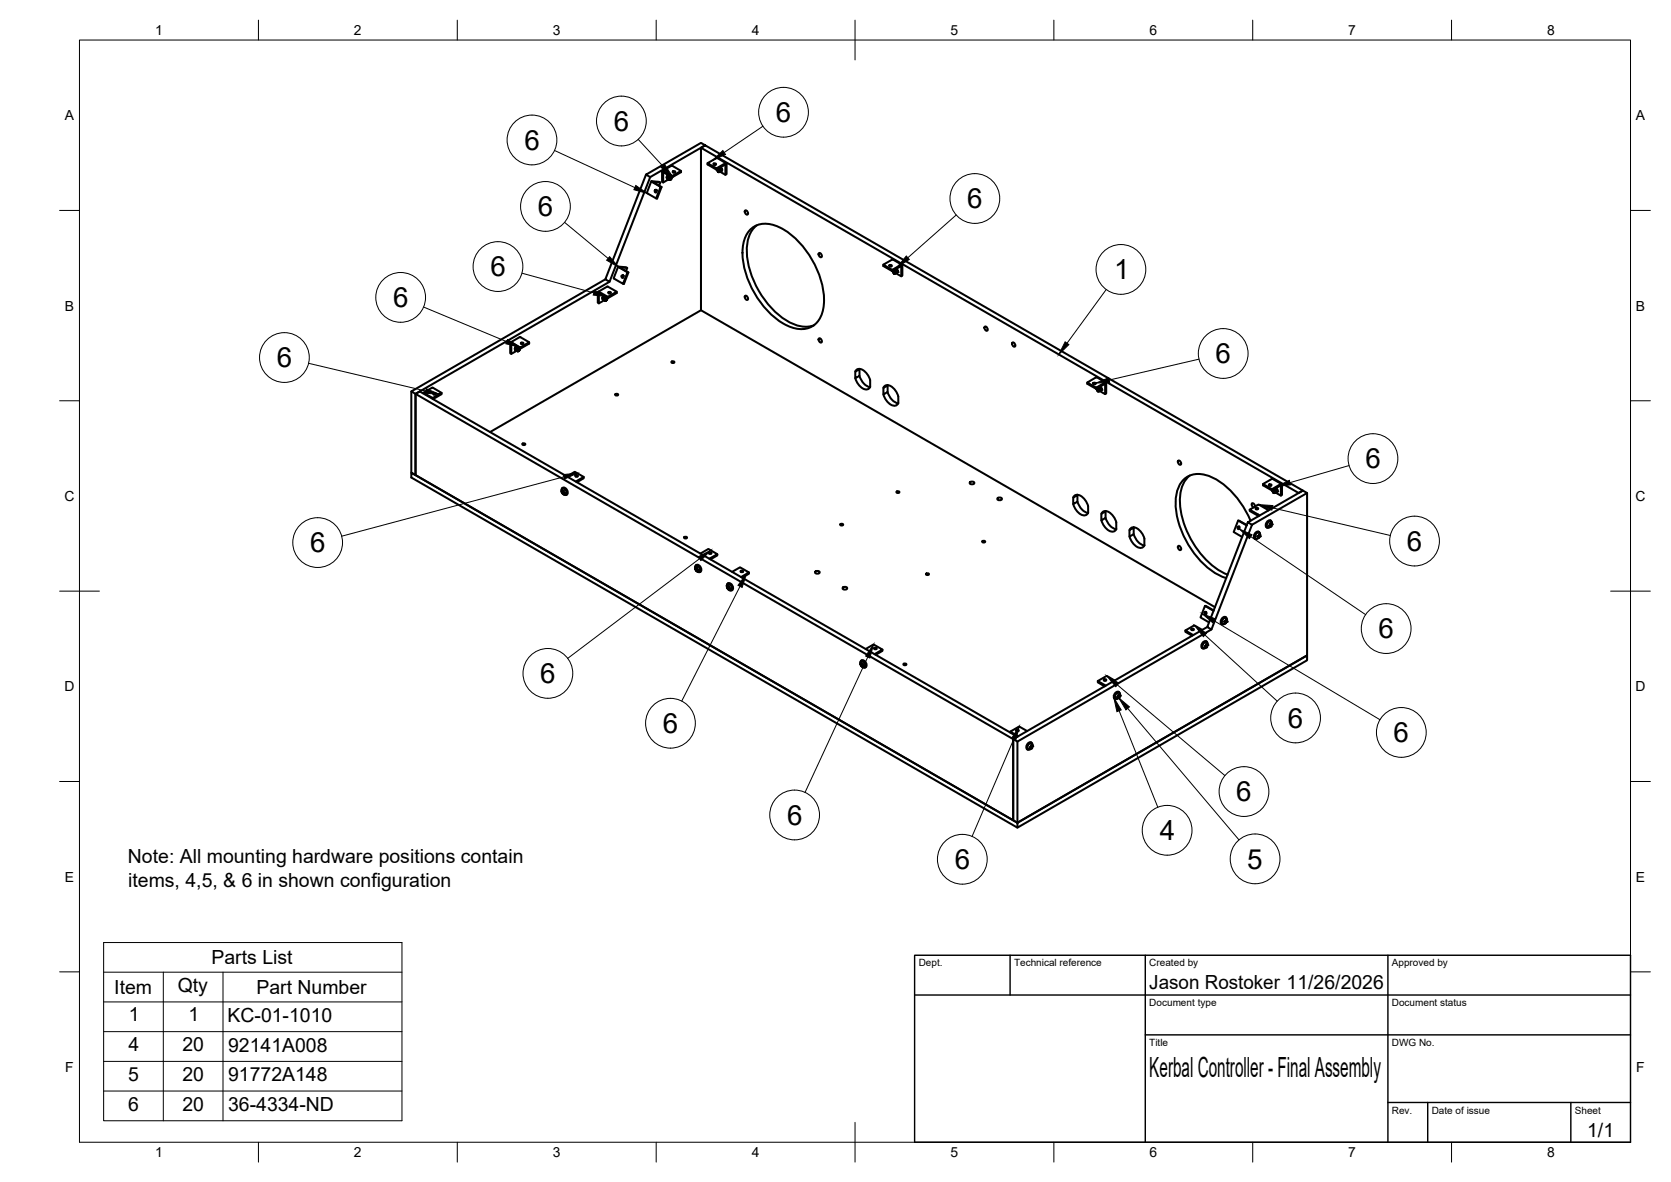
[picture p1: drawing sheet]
<svg xmlns="http://www.w3.org/2000/svg" width="420mm" height="297mm" viewBox="0 0 420 297" stroke-linecap="round" stroke-linejoin="round" font-family="sans-serif">
<!-- layer: Visible -->
<g fill="none" stroke="#000" stroke-width=".51">
<path d="M176.3 37.1l1-.6 150.3 86.8-1.1 .6zM176.3 37.1v40.9l129.2 74.6M162.4 43.9l13.9-8 1 .6-13.8 8-1.1-.6-10.2 26.3 1.1 .6 10.2-26.3M163.8 45.6l-1.2 2.9M164.9 47.8h.1M165 47.8h.1M165 47.7l-.2 .3 .2 .3M165 47.8v.1M165.7 46.6l.3-.7-1.8-.2 2.1 1.3-1.1 2.9h-.2M166 45.9l-.2-.2-2-.2 2.3 1.5-1.1 2.9-2.3-1.5M166.1 47h.2M166.5 43.2v2.5l.3 .2v-2.4"/>
<path d="M166.6 43l2.4-1.4 2.2 1.4-2.2 1.2-2.2-1.2h-.3v.2M166.8 43.5l.2-.1 2 1.2v-.4M167.7 44.3v.2M167.7 44.9h.1M167.8 44.2l-.2 .4M167.9 44.9v.1M168 44.3l-.2 .2M168.1 44.4l-.1 .2M168.1 44.1l-.4 .4v.4M168.1 44.1h.1M168.2 44.1h-.2l-.3 .4 .1 .4M168.2 44.4l-.1 .3"/>
<path d="M168.3 44.2l-.5 .3 .1 .4M168.3 44.2h.1M168.3 45.2h.1M168.3 44.2h-.2l-.3 .3 .2 .5M168.4 44.5l-.2 .3M168.4 44.2l-.4 .4v.4M168.4 44.2h.1M168.5 44.3h-.3l-.2 .2-.1 .4 .2 .2-1.3 .8M168.6 44.3l-.5 .2 .1 .6M168.6 44.3h.1M168.6 45.2h-.3M168.6 44.6l-.2 .4"/>
<path d="M168.6 45.2h.1M168.6 44.4l-.2-.1-.3 .3 .2 .6M168.6 45.1h.1M168.6 45.1l-.3 .1M168.7 44.4l-.4 .3v.5M168.8 44.5l-.2-.1-.3 .2-.1 .3 .1 .3M168.8 45l-.2 .1M168.8 44.9v.1M168.8 44.9h.1M168.8 44.9l-.1-.3-.2 .3 .1 .2M168.9 44.8l-.1-.3-.3 .1-.1 .5h.2M169.2 43.1l.4-.1 .2 .2-.4 .2-.3-.2z"/>
<path d="M169.3 43.4h.4M171.2 43v.3l-2.3 1.3M177.9 41v.3l2.2 1.3 2.3-1.2v2.5l.3-.1-.1-2.7-.3-.1-2.2 1.3-2.2-1.3 2.3-1.3 2.4 1.3M179.5 41.1h.3l.3 .2-.5 .1-.2-.1zM179.5 41.4h.4M180.1 42.3l.2 .4M180.3 42.8l.2-.2 .3 .2 .1 .4-.3 .1M180.3 42.8h.1M180.3 42.7l.3-.2 .3 .2 .1 .4-.2 .1M180.4 42.5l.5 .1v.6M180.5 42.4l.5 .2 .1 .2-.1 .3M180.5 43.2l-.2-.4 .2-.2 .2 .3v.3"/>
<path d="M180.5 43.2h.1M180.5 43.2h.2M180.6 43.2v.1M180.6 42.4h.1M180.6 42.4l.4 .2 .1 .5M180.6 42.6l.3 .4M180.7 42.4l.2-.1 .3 .2 .1 .5-.2 .1M180.7 42.3h.1M180.7 43.2h.1M180.7 42.3l.6 .3-.1 .4M180.8 42.3l.2-.1 .3 .2 .1 .3-.1 .3M180.8 42.6l.2 .3"/>
<path d="M180.8 42.2h.1M180.9 42.2l.4 .2 .1 .6M180.9 42.2l.5 .1 .2 .3-.1 .3M181 42.1l.4 .1 .2 .5M181 42.5l.1 .3M181 42.1v.1M181 43.1l1.4 .8M181.1 43.1h.1M181.1 42.5l.2 .2M181.2 43h.1M181.3 42.4l.1 .2M181.4 43h.1"/>
<path d="M181.5 42.9h.1M187.3 52.9h.4l.2 .2 .1 .8h-.3l-.2-.2zM188.5 57.8a5.9 5.9 0 0 1 7.2-.8 21.9 21.9 0 0 1 11.4 19.8 5.7 5.7 0 0 1-6.4 5.9 15.7 15.7 0 0 1-9.8-7.2 20.9 20.9 0 0 1-4.1-13.4 7.4 7.4 0 0 1 1.7-4.3zM190.3 56.6a8.6 8.6 0 0 0-2.4 8.1 22.6 22.6 0 0 0 10.8 16.4 7.2 7.2 0 0 0 6 .6M150.4 73.3l2.4-1.3 2.3 1.3-2.3 1.3-2.2-1.3M150.6 73.8l.2-.1 2 1.2v-.3M150.7 73.3h-.2l-.2 .2v2.6l.3 .1v-2.4M151.6 74.6l-.1 .2M151.6 74.6l-.1 .4M151.7 75.3l-.1-.4 .4-.4 .1 .1h-.2l-.3 .3 .2 .5M151.7 75.3h.1M151.8 74.6l-.2 .3"/>
<path d="M151.8 75.4h.1M151.9 74.4l-.4 .3 .1 .6M151.9 74.7l-.1 .3M151.9 74.4l.1 .1M152 75.5h.1M152 74.5h-.2l-.3 .2 .2 .6M152.1 74.8l-.2 .3M152.1 75.6h.1M152.2 74.9l-.1 .2M152.2 70.2l-48.8 28.2 151.4 87.3v20.4l1 .7M152.2 74.6l-.4 .4v.4M152.2 74.6h.1"/>
<path d="M152.3 74.7h-.3l-.2 .3 .1 .4-1.3 .8M152.4 74.7l-.5 .3 .1 .5M152.4 74.7h.1M152.4 74.9l-.2 .5M152.4 75.5l-.2 .1M152.4 74.7h-.2l-.3 .3 .2 .5M152.5 75.5h-.1M152.5 75.5l-.4 .1M152.5 74.8l-.4 .3v.5M152.5 74.8h.1M152.6 74.9l-.2-.2-.3 .3v.6M152.6 75.3l-.1 .2"/>
<path d="M152.6 75.3v.1M152.6 75.3h.1M152.6 75.3l-.1-.4-.2 .3 .2 .3M152.7 75.1l-.1-.2-.3 .1-.1 .4 .2 .1M153 73.4h.4l.2 .2-.4 .1-.3-.1zM153.1 73.7h.4M153.3 70.8l-48.8 28.2v20.4l-1.1-.6v-20.4M155.1 73.3v.3l-2.4 1.4M155.4 67l-1.1 2.9 .2 .1M155.6 67.2l2.2 1.2-1.1 2.9-2.2-1.2M155.6 67.2l-.2-.2 2 .2 .3 .1M155.9 67.2l1.8 .1-.3 .8"/>
<path d="M155.9 67.2l2.1 1.3-1.1 2.8h-.2M156.6 69.2l.1 .1M156.7 69.3h.1M156.7 69.2l-.2 .3 .1 .3M157.8 68.4l.2 .1M176.3 78l-53.1 30.6M187.3 74.4l.4-.1 .2 .2 .1 .8h-.3l-.2-.2zM205.9 63.6h.3l.3 .2 .1 .8h-.4l-.2-.2zM222.1 66.5v.4l2.2 1.2 2.1-1.2 .2 .1M223.7 66.6h.3l.3 .2-.5 .2-.2-.2zM223.7 66.9h.4M224.3 67.8v.3l.2 .1 .2-.2 .3 .1 .2 .4-.2 .2"/>
<path d="M224.5 68.3l.2-.2 .3 .3v.4l-.2-.1M224.5 68.3h.1M224.6 68l.4 .1 .2 .3-.1 .3M224.7 68l.5 .1 .1 .3-.1 .3M224.7 68.7l-.2-.3 .2-.2 .2 .2v.3M224.7 68.7h.1M224.7 68.7h.2M224.8 67.9l.4 .2 .1 .5M224.8 68.2l.3 .3M224.9 67.9l.2-.1 .3 .2 .1 .5-.2 .1M224.9 68.7h.1M224.9 67.8l.5 .3v.5"/>
<path d="M224.9 67.8h.1M225 67.8l.2-.1 .3 .3 .1 .3-.1 .2M225 68.1l.2 .3M225.1 67.7l.4 .2 .1 .6M225.1 67.7l-.1 .1M225.1 67.7l.6 .2v.5M225.2 67.7l.4 .1 .2 .4M225.2 68.1l.1 .2M225.2 68.7l1.4 .7M225.3 68.6v.1M225.3 68l.2 .2M225.5 67.9l.1 .2"/>
<path d="M225.6 68.5h.1M226.8 66.5l-2.4-1.3-2.3 1.3 2.2 1.3 2.2-1.2h.3l.1 2.7-.3 .1v-2.4M104.5 99l1-.6 150.3 86.7-1 .6v20.4l-150.3-86.7zM106.6 98.8h-.3M108.9 97.5l2.1 1.2-2.2 1.3-2.2-1.2M108.9 97.5l-.3-.1-2.2 1.3M109 98.8h.4l.2 .2-.4 .2-.3-.2zM109.1 99.1h.4M111 98.7v.3l-2.1 1.3M128.6 86.5l.2-.1 2 1.2v-.3M129.6 87.4l-.1 .1M129.6 87.9v.1"/>
<path d="M129.6 87.3l-.1 .4M129.8 87.3l-.2 .3M129.9 87.4l-.1 .3M129.9 87.2l-.4 .2 .1 .5M130 88.2h.1M130 87.2l-.4 .1-.1 .5 .1 .2M130 87.5l-.1 .3M130.1 87.2l-.5 .3 .1 .5M130.1 87.3l-.1-.1-.3 .3-.1 .3 .2 .3M130.2 87.6l-.2 .2M130.2 87.3l-.4 .4 .1 .4M130.2 87.3h.1"/>
<path d="M130.3 87.4l-.3-.1-.2 .3v.4l.1 .1-1.3 .8M130.3 87.4l-.4 .3 .1 .5M130.3 87.4h.1M130.4 87.6l-.2 .5M130.4 88.2l-.2 .1M130.4 87.4h-.2l-.3 .3 .2 .5M130.5 88.2h-.1M130.5 88.2l-.3 .1M130.5 87.5l-.5 .3 .2 .5M130.5 87.5h.1M130.6 87.6l-.2-.1-.2 .2-.2 .3 .2 .3M130.6 88l-.1 .2"/>
<path d="M130.6 88v.1M130.6 88h.1M130.6 88l-.1-.3-.2 .2 .1 .3M130.6 84.7l-2.2 1.3M130.7 84.7l2.4 1.3-2.3 1.3-2.1-1.2h-.3l-.1 2.7 .3 .1v-2.4M130.7 87.7l-.2-.1-.2 .2-.1 .3 .2 .1M130.7 87.7v.1M131 86.1h.4l.2 .2-.4 .2-.3-.2zM131.1 86.4h.4M133.1 86v.3l-2.4 1.4M154.7 99.1l.5-.1 .2 .2-.4 .2zM168.8 91l.5-.2 .3 .3-.5 .1z"/>
<path d="M205.9 85.1h.3l.3 .2 .1 .7h-.4l-.2-.1zM215 93.4a1.34 1.34 0 0 1 2.3-.2l.8 .8a3.9 3.9 0 0 1 .7 3.2M215 95a3.7 3.7 0 0 0 2.9 2.9l.7-.3 .2-.4M215.1 93.4l1-.6v1.7l-1 .5zM216.1 94.4a3.8 3.8 0 0 0 2.7 2.9M216.1 92.7v.1M222.1 97.5a1.34 1.34 0 0 1 2.3-.2l.7 .8a3.8 3.8 0 0 1 .7 3.3 3.8 3.8 0 0 1-2.6-2.9M222.1 99.1a3.7 3.7 0 0 0 2.8 2.9l.7-.3 .3-.4M222.1 97.5l1.1-.6v1.6l-1.1 .6zM223.2 96.8h.1M247.6 82.1h.3l.3 .2 .1 .7-.4 .1-.2-.2zM254.5 86.1h.4l.2 .2 .1 .8h-.3l-.2-.2z"/>
<path d="M273.4 96.1v.3l2.2 1.3 2.1-1.1h.2M274.9 96.2h.4l.2 .2-.4 .2-.3-.2zM275 96.5h.4M275.5 94.9l-2.1 1.2 2.2 1.3 2.2-1.2h.3l.1 2.7-.3 .1v-2.3M275.6 94.9l.2-.1 2.2 1.3M275.6 97.4v.3l.5-.1 .3 .3 .1 .3-.2 .1M275.8 97.9l.1-.2 .4 .2v.4h-.3M275.9 97.6l.5 .2v.5M276 97.6l.2-.1 .3 .3v.5M276 98.3l-.2-.3 .1-.2 .3 .2v.3M276 98.3h.1M276 98.3h.2"/>
<path d="M276 97.5l.5 .2v.5l1.4 .8M276.1 97.8l.2 .3M276.1 97.5l.3-.1 .2 .3 .2 .4-.2 .1M276.2 98.3h.1M276.2 97.4l.4 .2 .1 .6M276.3 97.4h.2l.3 .2 .1 .4-.1 .1M276.3 97.7l.2 .3M276.3 97.4h.1M276.3 97.4l.4 .1 .1 .6M276.4 97.3l.5 .1 .1 .3-.1 .3M276.4 98.3h.1M276.5 97.3h.3l.3 .6"/>
<path d="M276.5 97.6l.1 .3M276.6 97.6l.2 .2M276.7 97.5l.2 .3M276.8 98.1h.1M108.8 100v.3M131.3 111.6l.5-.2 .3 .3-.5 .1zM142.5 119.7l2-1.1 2.3 1.3-2 1.1M144.7 119.4h.4l.2 .2-.4 .2-.3-.2zM144.8 119.8h.4M146.8 119.9v.3l-1.7 1M296.2 115.8h.4l.2 .2 .1 .7-.3 .1-.2-.2zM299.2 119.5a8.3 8.3 0 0 0-2.5 7.6 22.6 22.6 0 0 0 11 16.9l1 .4"/>
<path d="M141.2 123l.6-.2 .6 .6v.8l-.5 .2a1.17 1.17 0 0 1-.7-1.3zM141.2 122.9l.2-.2a.99 .99 0 0 1 1.2 .4 .99 .99 0 0 1-.3 1.3h-.3M141.3 123.7h.1M141.3 123.6h.1M141.3 123.6v.1M141.3 123.7l.1 .1M141.4 123.6h.1M141.4 123.8l.1 .1M141.4 123.9l.1 .1M141.5 123.9v.1M141.5 123.5h.1M141.5 123.5l.1-.2v.2"/>
<path d="M141.5 124.1h.1M141.5 123.6h.1M141.6 123.7l.1 .1M141.6 123.5v.1M141.6 124h.1M141.6 123.5l-.2 .1M141.6 124v.1M141.6 123.6v.1M141.6 123.9v.1M141.6 123.9h.1M141.7 123.8h.1M141.7 123.9h.1"/>
<path d="M141.7 123.8v.1M141.7 123.9h-.1M141.7 123.8l.2 .1h-.2M141.7 123.8l-.1 .1M172 135l.5-.1 .2 .3-.4 .1zM176.1 139.1l2-1.1 2.3 1.3-2 1.1M178.3 138.8h.4l.2 .2-.4 .2-.3-.2zM178.4 139.2h.4M180.4 139.3v.3l-1.8 1M211.3 131.8l.4-.2 .3 .3-.5 .2zM225.4 123.6l.5-.1 .3 .2-.5 .2zM244 121.1l.6-.1 .2 .1 .2 .4-.8 .2-.4-.2z"/>
<path d="M247 136.1l.4-.2 .3 .3-.5 .1zM250.9 125.1l.6-.1 .3 .1 .1 .4-.7 .2-.4-.2zM269.8 125a1.34 1.34 0 0 1 2.3-.1l.8 .8a3.5 3.5 0 0 1 .5 3.5 1.74 1.74 0 0 1-2.5-.6l-.6-.9-.5-1M269.9 125l1-.6v1.7l-1 .6zM270.9 126.1a3.8 3.8 0 0 0 2.7 2.8M271 124.3l-.1 .1M276.9 129.1l1.1-.6v1.7l-1.1 .6zM276.9 129.1a1.34 1.34 0 0 1 2.3-.1l.8 .8a3.5 3.5 0 0 1 .5 3.5 1.74 1.74 0 0 1-2.5-.6l-.6-.9-.5-1M278 130.1a3.8 3.8 0 0 0 2.7 2.9M278 128.4v.1M284 133.2l1.1-.6v1.6l-1.1 .7zM284 133.2a1.34 1.34 0 0 1 2.3-.1l1 1.2 .5 1.1"/>
<path d="M284 134.8a3.7 3.7 0 0 0 2.8 2.9l.7-.3 .3-.4M285.1 134.2a3.8 3.8 0 0 0 2.6 2.9M285.1 132.5v.1M287.7 135.4v1.6M296.2 137.2h.4l.2 .2 .1 .8h-.3l-.2-.2zM311.3 130.8l2.2 1.1M311.6 132.3l-.2 .3 .1 .3M313.5 132l-2.2-1.2-1.1 2.9 2.1 1.2M313.8 131.3l13.8-8 1.1 .6-13.9 8-1-.6-10.2 26.3 1 .6 10.2-26.3M314.2 128.1v.3l2.2 1.3M314.4 130.9a21.1 21.1 0 0 0-10.1-11.1 5.7 5.7 0 0 0-7.8 2.2 13.6 13.6 0 0 0 .2 10.3 21.6 21.6 0 0 0 10.5 12.6l1.1 .4M315.4 135.3l.5 .1"/>
<path d="M315.6 127.3l-.3-.6-.5-.2v.5l.4 .5M315.8 127.7l.3-.1 .3 .2-.5 .2-.2-.2zM315.8 128h.4M316.2 134.8h.1M316.2 134.7l.1 .1M316.2 134.7h.2M316.3 134.8v.1M316.3 134.8h.1M316.3 134.8l.1 .1M316.3 134.7h.1M316.4 135v.1M316.4 135l-.1 .1"/>
<path d="M316.4 134.9h.1M316.4 134.9v.1M316.4 129.3l.3 .3M316.4 134.7l-.1 .1M316.4 135l-.1 .2M316.4 134.7h.1M316.5 134.7h-.1M316.5 135l-.1 .1M316.5 134.6l.2 .1M316.5 134.6l-.1 .1M316.5 134.5h.1M316.6 134.5l-.1 .1"/>
<path d="M316.6 134.7h.1M316.6 134.3v.2M316.6 133.9h-.5l-.5 .6v.7l.5 .2a.9 .9 0 0 0 .7-1.2M316.6 133.9h.1M316.6 133.9l.2 .3M316.6 134.9h.1M316.6 134.9l-.1 .1M316.6 134.5l.1 .2M316.7 134.5v.1M316.7 134.4l-.1 .1M316.7 134.7h.1M316.7 134.8v.1"/>
<path d="M316.7 134.7v.1M316.8 134l-.2-.3a.7 .7 0 0 0-1.1 .5 .87 .87 0 0 0 0 1.1M317.6 121.6v.4l2.2 1.3 2.1-1.2 .2 .1M318.9 128.3l-2.4-1.5-2.3 1.3 2.2 1.2M319.1 121.8l.4-.1 .2 .2-.4 .2-.3-.2zM319.2 122h.4M319.2 132.5a.93 .93 0 0 0 .6-1.3l-.5-.2-.6 .5-.1 .9 .2 .2 .4-.1M319.3 132l.1 .2M319.3 132l-.2 .1h.2M319.3 132.1h.1M319.3 132.1v.1M319.3 132h.1"/>
<path d="M319.4 132.1v.1M319.4 132.2h.1M319.4 131.6v.1M319.4 131.6l.1 .1M319.4 130.8l.3 .4M319.4 131.7l.3 .1M319.4 131.8h.1M319.4 131.8l-.1 .2M319.4 130.8a1.02 1.02 0 0 0-1.1 .6 1.02 1.02 0 0 0 .3 1.2h.3M319.5 131.7v.1M319.5 132.1l-.1 .1M319.5 131.7h.1"/>
<path d="M319.5 132.2h.1M319.6 131.7v.1M319.6 132l-.1 .1M319.7 131.9l-.1 .2M319.7 131.8h.1M319.7 131.9h.1M319.7 131.8v.1M319.8 122.9v.4l.5-.2 .2 .2 .2 .4-.2 .2M320 123.5l.1-.3 .3 .2 .1 .4-.3 .1M320 120.4l2.2 1.3M320 120.3l-2.4 1.3 2.2 1.3 2.2-1.2h.3v2.7l-.2 .2v-2.4M320.1 123.1h.1"/>
<path d="M320.1 123.1l.5 .2v.5M320.2 123.1l.2-.1 .3 .2 .1 .4-.1 .2M320.2 123.8l-.2-.3 .1-.2 .3 .2v.3M320.2 123.8h.1M320.2 123.8h.2M320.2 123l.5 .2v.5l1.4 .9M320.3 123.3l.2 .3M320.3 123l.5 .1 .2 .3-.2 .3M320.4 123.8h.1M320.4 122.9l.4 .2 .1 .6M320.4 122.9v.1M320.5 122.9h.2l.3 .2 .1 .4-.1 .1"/>
<path d="M320.5 122.9l.5 .2v.5M320.5 123.3l.2 .2M320.6 122.8l.5 .2v.5M320.6 123.8h.1M320.7 123.2l.1 .2M320.7 122.8h.1M320.7 122.8h.3l.2 .6M320.8 123.1l.2 .2M320.9 123l.2 .3M321 123.6h.1M328.7 123.9v40.8l-72.9 42.1v-20.4l48.8-28.2M174.9 142.3l.5-.1 .6 .6v.7l-.5 .2a1.19 1.19 0 0 1-.7-1.1z"/>
<path d="M174.9 143.1h.1M174.9 142.9v.1M174.9 142.9v.2M174.9 143.1l.1 .1M175 143.2h.1M175 143h.1M175 143.2l.1 .1M175 142.9v.1M175 143.3h.1M175 143.3l.1 .1M175.1 142.7v.1M175.1 142.9h.1"/>
<path d="M175.1 142.7l.1 .2-.2 .1M175.1 142.9l.1 .1M175.1 143l.1 .1M175.2 142l-.4 .4M175.2 142.9v.1M175.2 143.1l.1 .1M175.2 143.4h.1M175.2 142a1.12 1.12 0 0 1 .9 1.7M175.2 143.4h-.1M175.2 143.3v.1M175.2 143.3h.1M175.3 143.2h.1"/>
<path d="M175.3 143.2l-.1 .1M175.5 143.2l-.3 .1M175.8 143.7h.1M176.1 143.7h-.5M182.7 147.2l.2-.4h.4l.6 .5 .1 .9-.6 .1M182.7 147.2a1.09 1.09 0 0 0 .7 1.1M182.8 146.9l.1-.2a.99 .99 0 0 1 1.3 .3 .99 .99 0 0 1-.2 1.4h-.4M182.8 147.6l.1 .1M182.9 147.7h.1M182.9 147.6h.1M182.9 147.6h-.1M182.9 147.5v.1"/>
<path d="M182.9 147.7l.1 .3M183 147.5h.1M183 147.5l-.1 .1 .2-.1M183 147.9l.1 .1M183.1 147.3l-.1 .2M183.1 148h.1M183.1 147.3l.1 .1M183.1 147.5h.1M183.1 147.6h.1M183.1 147.5v.1M183.1 147.7l.2 .1M183.1 147.9v.1"/>
<path d="M183.2 147.4l-.1 .1M183.2 147.8h.1M183.3 147.8h.1M183.3 147.8l.1 .1h-.2M183.3 147.8l-.1 .1M184.1 143.7l2-1.1 2.2 1.3-2 1.1M186.3 143.4h.3l.3 .2-.5 .2-.2-.2zM186.3 143.7h.4M188.3 143.9v.3l-1.7 1M205.1 143.6l.6-.1 .2 .1 .2 .3-.7 .3-.5-.3zM212 147.6l.6-.1 .3 .1 .1 .3-.7 .3-.4-.3zM232.8 144.2l.5-.1 .3 .2-.5 .2z"/>
<path d="M298 158.4v.4l1.8 1M299.6 158h.3l.3 .2-.4 .2-.3-.2zM299.7 158.3h.4M302.3 158.3l-2-1.2-2.3 1.3 2 1.2M303 152.3l2.2 1.1M303.3 153.8l-.2 .3 .1 .3M303.6 157.6l-48.8 28.1 1 .7M305.1 153.5l-2.1-1.2-1.1 2.9 2.1 1.2M307.9 156.3h.1M307.9 156.8a1 1 0 0 0 .6-1.3l-.5-.2-.7 .6v.8l.2 .2 .4-.1M308 156.3h.1M308 156.2h.1"/>
<path d="M308 156.5v.1M308 156.2h-.1l.1 .1M308 156.5h.1M308 156.4l.1 .1M308.1 156.5l-.1 .1M308.1 156.2h.1M308.1 156.1l-.1 .2M308.2 156.1l.2 .2M308.2 156.1h-.1M308.2 156v.1M308.2 156.1v.1M308.3 155.8l-.1 .2"/>
<path d="M308.3 155.8h.1M308.3 156.3l-.2 .2M308.3 155.8l.1 .4M308.3 156.3h.1M308.4 156.3h-.1M308.4 155.5l-.1-.3a.98 .98 0 0 0-1.2 .4 .98 .98 0 0 0 .2 1.3h.3M216.4 166.3l.1-.2a.99 .99 0 0 1 1.2 .4 .99 .99 0 0 1-.2 1.3h-.3M216.4 167.1h.1M216.4 166.9h.1M216.4 166.9v.2M216.5 167.1v.1M216.5 167.2l.1 .2"/>
<path d="M216.6 166.8l-.1 .1h.2M216.6 167.3h.1M216.6 166.7v.1M216.7 166.7v.2M216.7 166.9h.1M216.7 167.4h.1M216.7 166.9v.1M216.7 167.1l.1 .1M216.7 167.3v.1M216.7 167.3h.1M216.8 167.2h.1M216.8 167.3h.1"/>
<path d="M216.9 167.2l.1 .1h-.1M216.9 167.2l-.2 .1M216.9 167.7h.5M216.9 167.7a.99 .99 0 0 1-.6-1.3l.5-.3 .5 .3 .3 .7-.2 .6M217.4 167.7h.1M217.7 163.1l1.9-1.1 2.3 1.2-2 1.2M219.9 162.8h.3l.3 .2-.5 .2-.2-.2zM219.9 163.1h.4M221.9 163.2v.4l-1.7 1M227.2 166.9l.4-.2 .3 .3-.5 .2zM276 171.1v.4l1.7 1M277.6 170.7h.3l.3 .2-.4 .2-.3-.2z"/>
<path d="M277.6 171h.4M280.3 171l-2-1.2-2.3 1.3 2 1.2M281.1 175.1l-.1 .1M281.1 175.2h-.2M281.1 175.1h.1M281.1 175.2h.1M281.1 175.1l.1 .1M281.2 174.7v.1M281.2 175.2v.1M281.2 174.7h.1M281.2 175.3v.1M281.2 174.8h.1"/>
<path d="M281.2 175.3h.1M281.2 174.8l.2 .1M281.3 174.8l-.2 .3M281.3 174.8h.1M281.3 175.2h.1M281.4 174.8h.1M281.4 174.9h.1M281.4 175.1l-.2 .3M281.4 174.1l-.7 .2-.3 .6v.6l.6 .1M281.4 174.1h.1M281.4 174.1l.2 .3a.88 .88 0 0 1-.6 1.2M281.6 174.2l-.2-.2a1 1 0 0 0-1.2 .4 1 1 0 0 0 .2 1.3l.3-.1"/>
<path d="M281.6 174.8l-.2 .1M281.6 174.9l-.2 .2M281.6 174.8v.1M302.3 162.9h.4M302.9 162.4v.1M303.1 162.4l.1 .1M303.1 162.5h.1M303.1 162.4h.1M303.1 162.4h-.1M303.1 162.5h-.1M303.2 162.3h-.1M303.2 162v.1"/>
<path d="M303.2 162h.2M303.2 162.5l.1 .1M303.3 162.1h.1M303.3 162.1l-.1 .2M303.3 162.1v.1M303.4 162.5l-.2 .1M303.4 162.5h.1M303.4 162.1h.1M303.4 161.4l-.7 .2-.3 .6 .1 .6 .5 .1M303.4 161.4h.1M303.4 161.4l.3 .4M303.5 162.3l-.1 .2"/>
<path d="M303.5 162.1v.1M303.5 162.3h.1M303.5 162.1h.1M303.6 161.5l-.2-.2a.7 .7 0 0 0-1.1 .4 .87 .87 0 0 0 0 1.2M303.6 162.1h-.1M303.6 162.2l-.1 .1M303.6 162.1v.1M303.7 161.8a1.09 1.09 0 0 1-.7 1.1M254 183.9v.2M255.6 183.4h.3l.3 .2-.5 .2-.2-.2zM255.6 183.7h.4M258.3 183.7l-2-1.1-2.3 1.3 2 1.1"/>
<path d="M259.1 187.8l.1 .1M259.1 187.8l-.2 .1h.2M259.1 187.9h.1M259.1 187.8h.1M259.2 187.9h.1M259.2 187.7l-.1 .1M259.2 187.9v.1M259.2 187.5v.1M259.2 188h.1M259.2 187.5l.2 .1M259.2 187.5v.2M259.2 187.5l.1-.2 .1 .3"/>
<path d="M259.3 187.5h.1M259.3 187.9v.1M259.3 187.9h.1M259.4 187.6h.1M259.4 186.8l-.6 .1-.5 .8 .2 .6h.5M259.4 186.8h.1M259.4 186.8l.2 .3a.88 .88 0 0 1-.6 1.2M259.5 187.7l-.2 .2M259.5 187.7h.1M259.5 187.6h-.1M259.5 187.5v.2M259.5 187l-.1-.3a1 1 0 0 0-1.2 .4 1 1 0 0 0 .2 1.3h.3"/>
<path d="M255.8 206.8l72.9-42.1v1.2l-72.9 42.1zM255.8 206.8l-152.4-88v1.2l152.4 88"/>
<circle cx="164.9" cy="48.1" r=".31"/>
<circle cx="156.6" cy="69.5" r=".31"/>
<circle cx="311.5" cy="132.7" r=".31"/>
<circle cx="303.1" cy="154.1" r=".31"/>
</g>
<g fill="#000">
<circle cx="225.7" cy="68.4" r=".25"/>
<circle cx="129.9" cy="87.2" r=".25"/>
<circle cx="276.2" cy="97.4" r=".25"/>
<circle cx="276.7" cy="98.2" r=".25"/>
<circle cx="277" cy="98" r=".25"/>
<circle cx="141.2" cy="123.5" r=".25"/>
<circle cx="141.2" cy="123.6" r=".25"/>
<circle cx="141.5" cy="124.1" r=".25"/>
<circle cx="141.5" cy="123.3" r=".25"/>
<circle cx="141.6" cy="123.4" r=".25"/>
<circle cx="141.6" cy="124.1" r=".25"/>
<circle cx="141.8" cy="123.9" r=".25"/>
<circle cx="141.8" cy="124" r=".25"/>
<circle cx="316.2" cy="134.8" r=".25"/>
<circle cx="316.2" cy="134.7" r=".25"/>
<circle cx="316.3" cy="135.2" r=".25"/>
<circle cx="316.6" cy="134.4" r=".25"/>
<circle cx="316.7" cy="134.4" r=".25"/>
<circle cx="316.7" cy="134.7" r=".25"/>
<circle cx="316.7" cy="134.8" r=".25"/>
<circle cx="316.8" cy="134.7" r=".25"/>
<circle cx="319.1" cy="132.2" r=".25"/>
<circle cx="319.1" cy="132.1" r=".25"/>
<circle cx="319.3" cy="132.1" r=".25"/>
<circle cx="319.4" cy="132.3" r=".25"/>
<circle cx="319.4" cy="131.6" r=".25"/>
<circle cx="319.5" cy="131.7" r=".25"/>
<circle cx="319.5" cy="131.6" r=".25"/>
<circle cx="319.5" cy="132.3" r=".25"/>
<circle cx="319.7" cy="131.7" r=".25"/>
<circle cx="319.7" cy="131.8" r=".25"/>
<circle cx="321.2" cy="123.5" r=".25"/>
<circle cx="174.8" cy="142.9" r=".25"/>
<circle cx="174.8" cy="143" r=".25"/>
<circle cx="175.1" cy="142.7" r=".25"/>
<circle cx="175.1" cy="143.5" r=".25"/>
<circle cx="175.2" cy="142.8" r=".25"/>
<circle cx="175.2" cy="143.5" r=".25"/>
<circle cx="175.3" cy="143.2" r=".25"/>
<circle cx="175.4" cy="143.3" r=".25"/>
<circle cx="175.4" cy="143.2" r=".25"/>
<circle cx="182.8" cy="147.6" r=".25"/>
<circle cx="182.8" cy="147.5" r=".25"/>
<circle cx="183.1" cy="147.3" r=".25"/>
<circle cx="183.1" cy="147.5" r=".25"/>
<circle cx="183.1" cy="148" r=".25"/>
<circle cx="183.1" cy="148.1" r=".25"/>
<circle cx="183.1" cy="147.4" r=".25"/>
<circle cx="183.2" cy="147.8" r=".25"/>
<circle cx="183.4" cy="147.9" r=".25"/>
<circle cx="307.8" cy="156.3" r=".25"/>
<circle cx="307.9" cy="156.2" r=".25"/>
<circle cx="308" cy="156.6" r=".25"/>
<circle cx="308.3" cy="155.8" r=".25"/>
<circle cx="308.4" cy="156.3" r=".25"/>
<circle cx="308.4" cy="156.2" r=".25"/>
<circle cx="216.4" cy="166.9" r=".25"/>
<circle cx="216.4" cy="167" r=".25"/>
<circle cx="216.6" cy="166.9" r=".25"/>
<circle cx="216.6" cy="167.4" r=".25"/>
<circle cx="216.6" cy="166.7" r=".25"/>
<circle cx="216.7" cy="167.5" r=".25"/>
<circle cx="216.7" cy="166.8" r=".25"/>
<circle cx="216.8" cy="167.2" r=".25"/>
<circle cx="217" cy="167.2" r=".25"/>
<circle cx="217" cy="167.3" r=".25"/>
<circle cx="280.9" cy="175.1" r=".25"/>
<circle cx="280.9" cy="175.2" r=".25"/>
<circle cx="281.2" cy="175.4" r=".25"/>
<circle cx="281.2" cy="174.7" r=".25"/>
<circle cx="281.3" cy="174.8" r=".25"/>
<circle cx="281.3" cy="174.6" r=".25"/>
<circle cx="281.3" cy="175.4" r=".25"/>
<circle cx="281.6" cy="174.8" r=".25"/>
<circle cx="281.6" cy="174.9" r=".25"/>
<circle cx="303" cy="162.5" r=".25"/>
<circle cx="303" cy="162.4" r=".25"/>
<circle cx="303.1" cy="162.4" r=".25"/>
<circle cx="303.2" cy="162.7" r=".25"/>
<circle cx="303.2" cy="162" r=".25"/>
<circle cx="303.3" cy="162.6" r=".25"/>
<circle cx="303.3" cy="161.9" r=".25"/>
<circle cx="303.3" cy="162.1" r=".25"/>
<circle cx="303.6" cy="162.1" r=".25"/>
<circle cx="303.6" cy="162.2" r=".25"/>
<circle cx="258.9" cy="187.9" r=".25"/>
<circle cx="259.1" cy="187.8" r=".25"/>
<circle cx="259.2" cy="188.1" r=".25"/>
<circle cx="259.2" cy="187.4" r=".25"/>
<circle cx="259.3" cy="187.5" r=".25"/>
<circle cx="259.3" cy="188.1" r=".25"/>
<circle cx="259.3" cy="187.3" r=".25"/>
<circle cx="259.5" cy="187.6" r=".25"/>
<circle cx="259.5" cy="187.5" r=".25"/>
</g>
<!-- layer: BORDER -->
<g fill="none" stroke="#000" stroke-width=".25">
<path d="M20 10.1h390v276.9h-390zM65 5.1v5M115 5.1v5M165 5.1v5M215 5.1v10M265 5.1v5M315 5.1v5M365 5.1v5M15 52.9h5M410 52.9h5M15 100.7h5M410 100.7h5"/>
<path d="M15 148.6h10M405 148.6h10M15 196.4h5M410 196.4h5M15 244.2h5M410 244.2h5M65 287v5M115 287v5M165 287v5M215 282.1v9.9M265 287v5M315 287v5"/>
<path d="M365 287v5"/>
</g>
<!-- layer: TITLEBLOCK -->
<path d="M230 240.1h180v46.9h-180zM230 250h180M254 240.1v9.9M288 240.1v46.9M349 240.1v46.9M288 260.1h122M349 277.1h61M359 277.1v9.9M395 277.1v9.9" fill="none" stroke="#000" stroke-width=".36"/>
<!-- layer: Parts Lists -->
<path d="M26.1 236.9h75v44.8h-75zM26.1 244.3h75M26.1 251.8h75M26.1 259.3h75M41.1 244.3v37.4M56.1 244.3v37.4M26.1 266.7h75M26.1 274.2h75" fill="none" stroke="#000" stroke-width=".25"/>
<!-- layer: Balloons -->
<g fill="none" stroke="#000" stroke-width=".25">
<circle cx="133.8" cy="35.2" r="6.3"/>
<circle cx="156.2" cy="30.4" r="6.3"/>
<circle cx="197" cy="28.2" r="6.3"/>
<circle cx="137.1" cy="51.9" r="6.3"/>
<circle cx="245.1" cy="49.9" r="6.3"/>
<circle cx="100.7" cy="74.7" r="6.3"/>
<circle cx="125.2" cy="67" r="6.3"/>
<circle cx="281.8" cy="67.7" r="6.3"/>
<circle cx="71.5" cy="89.8" r="6.3"/>
<circle cx="307.6" cy="88.8" r="6.3"/>
<circle cx="345.2" cy="115.2" r="6.3"/>
<circle cx="79.9" cy="136.4" r="6.3"/>
<circle cx="355.7" cy="136" r="6.3"/>
<circle cx="348.5" cy="158" r="6.3"/>
<circle cx="137.8" cy="169.2" r="6.3"/>
<circle cx="168.6" cy="181.8" r="6.3"/>
<circle cx="312.8" cy="198.9" r="6.3"/>
<circle cx="325.8" cy="180.4" r="6.3"/>
<circle cx="352.4" cy="184.1" r="6.3"/>
<circle cx="199.8" cy="204.8" r="6.3"/>
<circle cx="242" cy="215.9" r="6.3"/>
<circle cx="293.5" cy="208.7" r="6.3"/>
<circle cx="315.6" cy="215.8" r="6.3"/>
</g>
<!-- layer: 0 -->
<g fill="#000" stroke="#000" stroke-width=".25">
<path d="M179.2 40.3l2.6-2.5 .6 1zM159.9 46.6l2.9 2-3.4-.9zM166.2 42.1l.9-.8 1.9 2.9zM149.5 73l3.2 1.5-3.5-.3zM153.3 64.5l2.3 2.7-3.1-1.8zM227.9 64.3l.7 .9-3 1.9zM107.2 97.7l3.3 1.4-3.6-.3zM127.6 85.3l3 1.9-3.4-.8zM267.8 85.9l1 .7-2.6 2.5zM275.5 96.3l3.3-1.4 .2 1.2zM141.6 119.3l3.5-.4-3.2 1.5zM175.5 139.9l3.2-1.6-2.5 2.6z"/>
<path d="M311.6 132.9l3.2 1.5-.6 .9zM316.5 126.8l3.6 .2-.3 1.2zM321 122.3l3.2-1.6 .3 1.1zM187.7 144.2l-1.1 3.4-1-.5zM302.2 154.2l3.3 1.3-.6 1zM219.6 162l-.9 3.4-1-.5zM278.3 169.8l3 1.9-.7 .9zM280.1 175.4l1.8 3-1.1 .4zM281.3 175.4l2.7 2.2-.9 .8zM300.4 157.2l3 1.9-.8 .9zM256.3 182.6l-.9 3.4-1.1-.4z"/>
</g>
<g fill="none" stroke="#000" stroke-width=".25">
<path d="M139.4 37.8l20.2 9.3M160.5 35l6.1 6.7M191.8 31.7l-9.7 6.6M141.9 55.9l11 9M240.4 54l-12.1 10.8M106.5 77.2l20.9 8.7M131.2 68.7l18.1 4.9M278.2 72.8l-9.9 13.5M77.6 91.3l29.5 7M301.5 90.3l-22.6 5.2M141.8 119.8l-55.9 15M339.2 117l-14.9 4.3"/>
<path d="M314.5 134.9l28.9 19.6M319.9 127.6l29.7 7M175.9 140.4l-33.2 25.1M186.1 147.3l-14.7 28.9M303 159.6l18.1 16.6M305.2 156l41.8 24.9M218.2 165.1l-15.8 34M280.9 172.1l27.1 22.8M281.4 178.6l9.7 24.3M283.5 178l28 33.1M254.9 185.8l-10.5 24.4"/>
</g>
<g font-size="7">
<text x="154.3" y="32.9">6</text>
<text x="195.1" y="30.7">6</text>
<text x="131.8" y="37.7">6</text>
<text x="243.2" y="52.4">6</text>
<text x="135.2" y="54.4">6</text>
<text x="123.3" y="69.5">6</text>
<text x="280.1" y="70.2">1</text>
<text x="98.8" y="77.2">6</text>
<text x="69.6" y="92.3">6</text>
<text x="305.6" y="91.3">6</text>
<text x="343.3" y="117.7">6</text>
<text x="78" y="138.8">6</text>
<text x="353.7" y="138.4">6</text>
<text x="346.6" y="160.4">6</text>
<text x="135.8" y="171.7">6</text>
<text x="166.7" y="184.2">6</text>
<text x="323.8" y="182.9">6</text>
<text x="350.4" y="186.5">6</text>
<text x="310.9" y="201.4">6</text>
<text x="197.9" y="207.3">6</text>
<text x="291.6" y="211.2">4</text>
<text x="240.1" y="218.4">6</text>
<text x="313.6" y="218.3">5</text>
<text x="289" y="270.6">Kerbal Controller - Final Assembly</text>
</g>
<g font-size="4.9">
<text x="32.2" y="216.9">Note: All mounting hardware positions contain</text>
<text x="32.2" y="222.8">items, 4,5, &amp; 6 in shown configuration</text>
<text x="53.2" y="242.3">Parts List</text>
<text x="28.7" y="249.8">Item</text>
<text x="44.7" y="249.3">Qty</text>
<text x="64.5" y="249.8">Part Number</text>
<text x="289" y="248.5">Jason Rostoker 11/26/2026</text>
<text x="32.4" y="256.7">1</text>
<text x="47.4" y="256.7">1</text>
<text x="57.2" y="256.8">KC-01-1010</text>
<text x="32.3" y="264.1">4</text>
<text x="45.9" y="264.2">20</text>
<text x="57.4" y="264.3">92141A008</text>
<text x="32.2" y="271.6">5</text>
<text x="45.9" y="271.6">20</text>
<text x="57.4" y="271.7">91772A148</text>
<text x="32.2" y="279.1">6</text>
<text x="45.9" y="279.1">20</text>
<text x="57.4" y="279.2">36-4334-ND</text>
<text x="399.1" y="285.7">1/1</text>
</g>
<g font-size="3.5">
<text x="39" y="8.8">1</text>
<text x="89" y="8.8">2</text>
<text x="139" y="8.8">3</text>
<text x="189" y="8.8">4</text>
<text x="239" y="8.8">5</text>
<text x="289" y="8.8">6</text>
<text x="339" y="8.8">7</text>
<text x="389" y="8.8">8</text>
<text x="16.3" y="30.2">A</text>
<text x="411.3" y="30.2">A</text>
<text x="16.3" y="78">B</text>
<text x="411.3" y="78">B</text>
<text x="16.2" y="125.9">C</text>
<text x="411.2" y="125.9">C</text>
<text x="16.2" y="173.7">D</text>
<text x="411.2" y="173.7">D</text>
<text x="16.3" y="221.6">E</text>
<text x="411.3" y="221.6">E</text>
<text x="16.4" y="269.4">F</text>
<text x="411.4" y="269.4">F</text>
<text x="39" y="290.8">1</text>
<text x="89" y="290.8">2</text>
<text x="139" y="290.8">3</text>
<text x="189" y="290.8">4</text>
<text x="239" y="290.8">5</text>
<text x="289" y="290.8">6</text>
<text x="339" y="290.8">7</text>
<text x="389" y="290.8">8</text>
</g>
<g font-size="2.5">
<text x="231" y="242.9">Dept.</text>
<text x="255" y="242.9">Technical reference</text>
<text x="289" y="242.9">Created by</text>
<text x="350" y="242.9">Approved by</text>
<text x="289" y="252.8">Document type</text>
<text x="350" y="252.8">Document status</text>
<text x="289" y="262.9">Title</text>
<text x="350" y="262.9">DWG No.</text>
<text x="350" y="279.9">Rev.</text>
<text x="360" y="279.9">Date of issue</text>
<text x="396" y="279.9">Sheet</text>
</g>
</svg>
